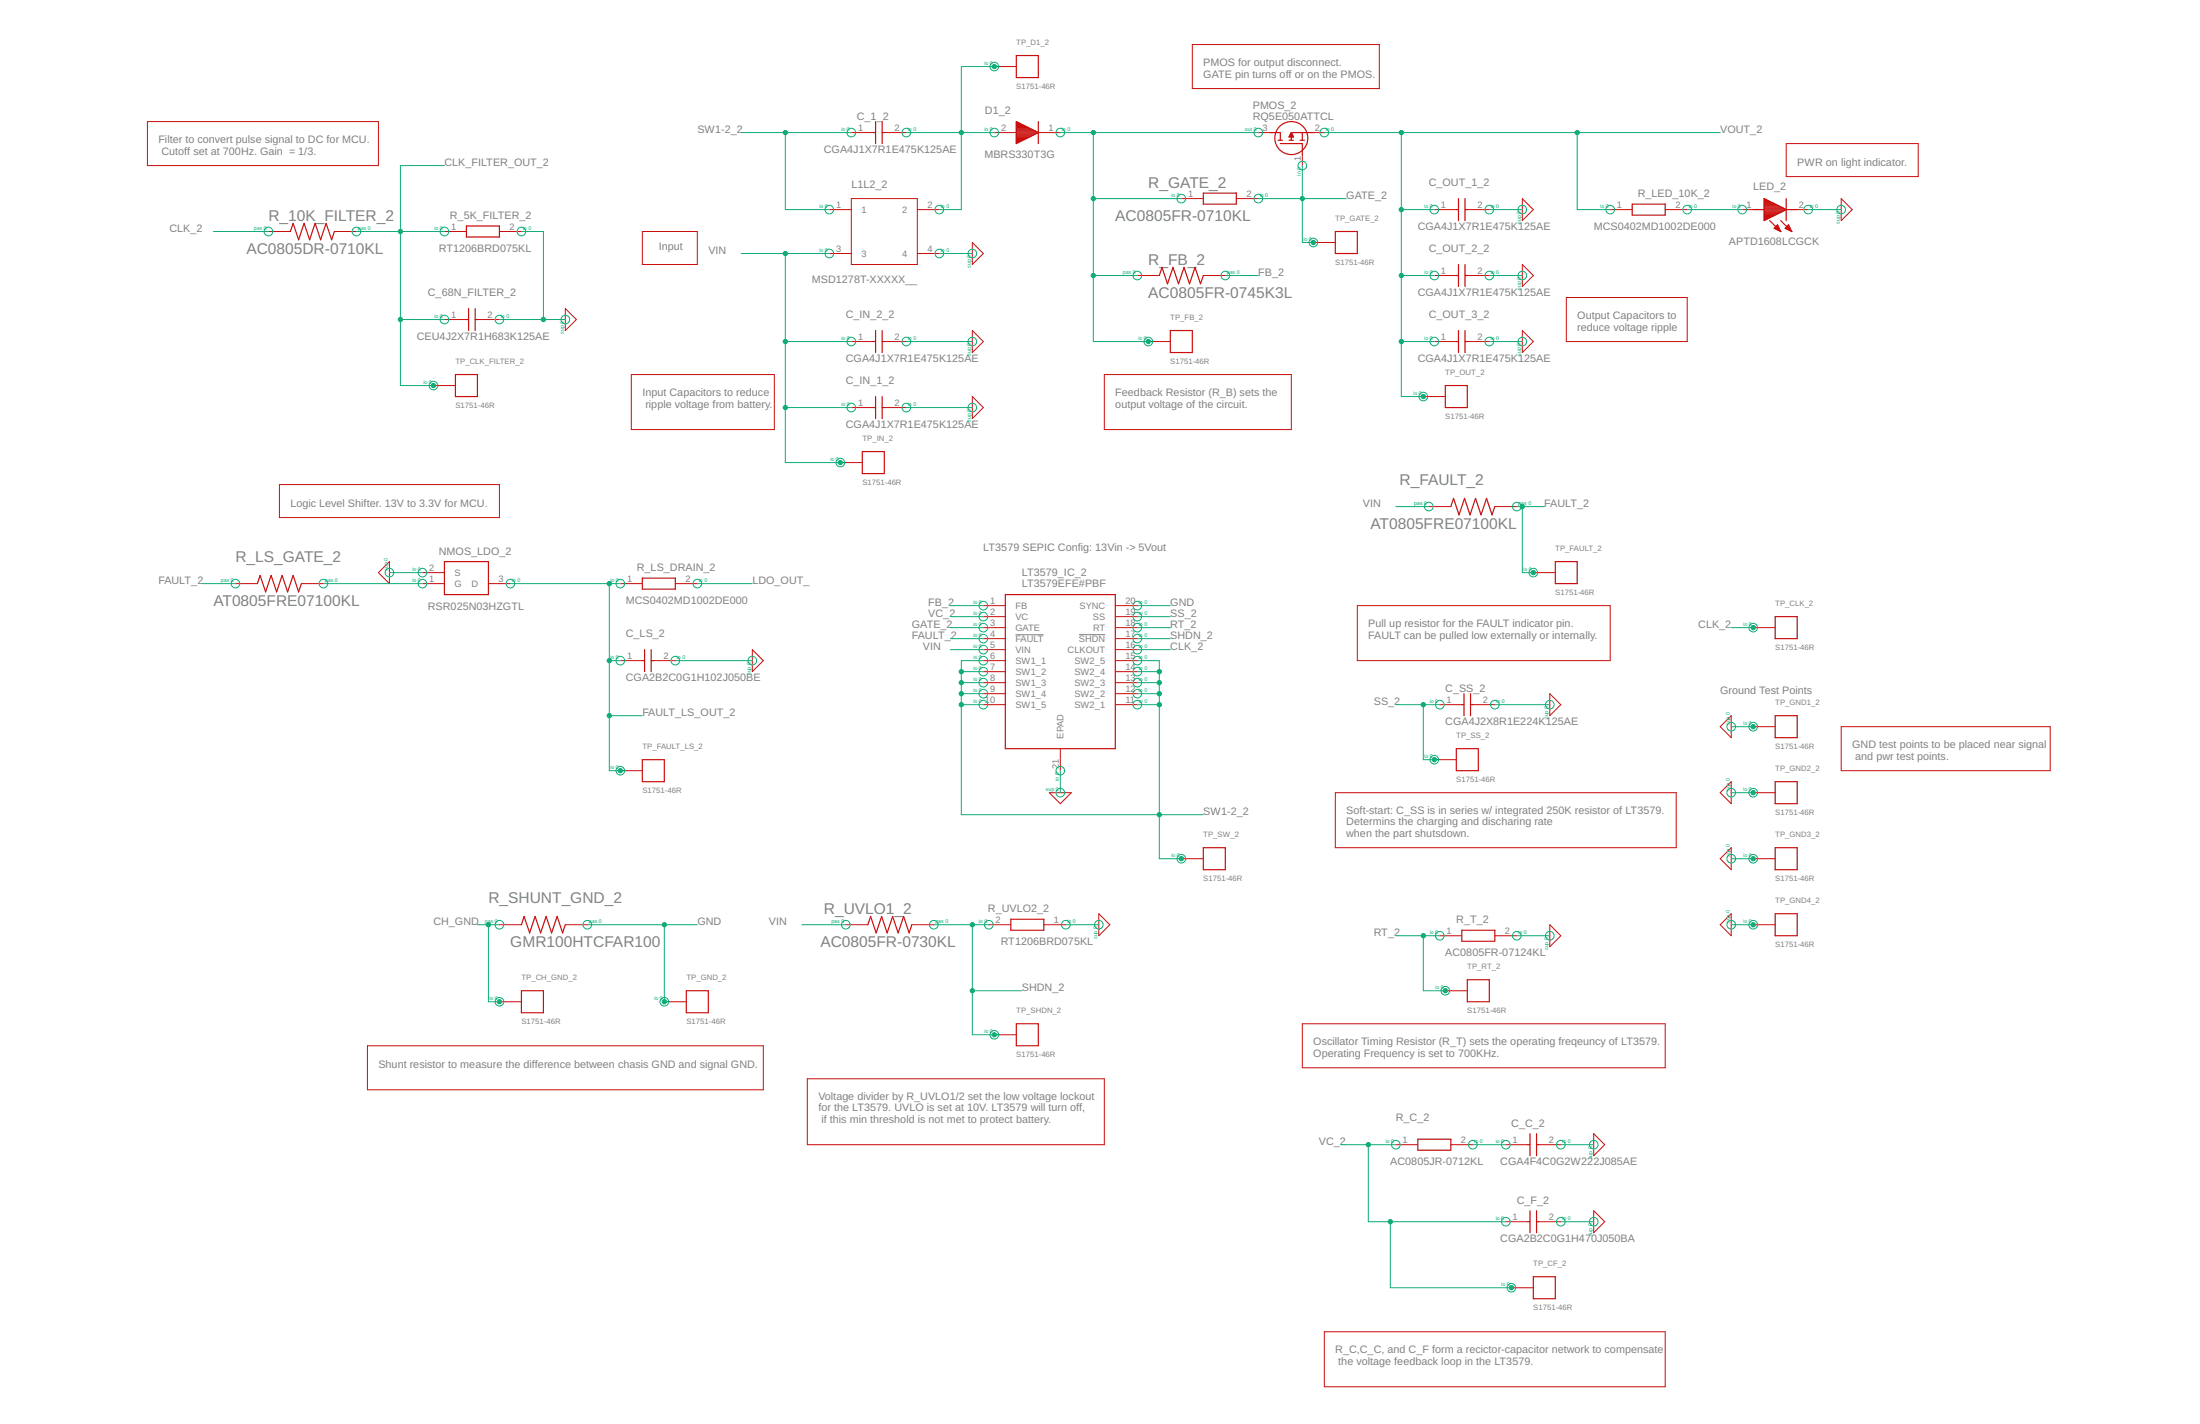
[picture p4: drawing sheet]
<svg xmlns="http://www.w3.org/2000/svg" width="432mm" height="279mm" viewBox="0 0 432 279" stroke-linecap="round" stroke-linejoin="round" font-family="sans-serif">
<path d="M199.3 124.5h5.5M211.8 124.5h5.1" fill="none" stroke="#808080" stroke-width=".2"/>
<g fill="none" stroke="#c90d0c" stroke-width=".2">
<path d="M195.2 13.1h4.3M234 8.7h36.7v8.7h-36.7zM28.9 23.9h45.4v8.6h-45.4zM167.1 39h12.9v12.9h-12.9zM167.1 26h4.3M173.6 26h4.3M195.2 26h4.3M203.8 26h4.3M231.9 39h4.3M242.7 39h4.3M247 26h2.1M255.6 30.3v2.2"/>
<path d="M257.8 26h2.1M298.8 39l2.1 2.1-2.1 2.2zM350.6 28.2h25.9v6.4h-25.9zM361.4 39l2.1 2.1-2.1 2.2zM52.7 45.4h4.3M65.6 45.4h4.4M87.2 45.4h4.3M98 45.4h4.3M126.1 45.4h10.8v6.5h-10.8zM162.8 41.1h4.3M162.8 49.7h4.3M180 41.1h4.4"/>
<path d="M180 49.7h4.4M190.8 47.6l2.2 2.1-2.2 2.2zM223.2 54.1h4.3M236.2 54.1h4.3M257.8 47.6h4.3M281.5 41.1h4.3M281.5 54.1h4.3M288 41.1h4.3M288 54.1h4.3M298.8 51.9l2.1 2.2-2.1 2.1zM307.4 58.4h23.8v8.6h-23.8zM316 41.1h4.4"/>
<path d="M326.8 41.1h4.4M341.9 41.1h2.2M352.7 41.1h2.2M85.1 75.6h4.3M87.2 62.7h4.3M93.7 62.7h4.3M111 60.5l2.1 2.2-2.1 2.2zM123.9 73.5h28.1v10.8h-28.1zM167.1 67h4.3M167.1 80h4.3M173.6 67h4.3M173.6 80h4.3"/>
<path d="M190.8 64.9l2.2 2.1-2.2 2.2zM190.8 77.8l2.2 2.2-2.2 2.1zM216.7 73.5h36.7v10.8h-36.7zM225.4 67h4.3M279.4 77.8h4.3M281.5 67h4.3M288 67h4.3M298.8 64.9l2.1 2.1-2.1 2.2zM54.8 95.1h43.2v6.5h-43.2zM164.9 90.8h4.3M280.4 99.4h4.4M293.4 99.4h4.3"/>
<path d="M46.2 114.5h4.3M59.2 114.5h4.3M76.4 110.2v4.3l-2.1-2.1zM82.9 112.4h4.3M82.9 114.5h4.3M95.9 114.5h4.3M121.8 114.5h4.3M132.5 114.5h4.4M193 118.8h4.3M218.9 118.8h4.3M266.4 118.8h49.6v10.8h-49.6zM300.9 112.4h4.4"/>
<path d="M121.8 129.6h4.3M128.2 129.6h4.3M147.7 127.5l2.1 2.1-2.1 2.2zM193 129.6h4.3M193 121h4.3M193 123.1h4.3M193 125.3h4.3M193 127.5h4.3M193 131.8h4.3M193 133.9h4.3M193 136.1h4.3M193 138.3h4.3"/>
<path d="M218.9 129.6h4.3M218.9 121h4.3M218.9 123.1h4.3M218.9 125.3h4.3M218.9 127.5h4.3M218.9 131.8h4.3M218.9 133.9h4.3M218.9 136.1h4.3M218.9 138.3h4.3M282.6 138.3h4.3M289.1 138.3h4.3M304.2 136.1l2.1 2.2-2.1 2.1z"/>
<path d="M344.1 123.1h4.3M121.8 151.2h4.3M206 155.5h4.3l-2.2 2.2zM208.1 146.9v4.3M262.1 155.5h66.9v10.8h-66.9zM281.5 149.1h4.3M339.8 140.4v4.3l-2.2-2.1zM339.8 153.4v4.3l-2.2-2.2zM344.1 155.5h4.3M344.1 142.6h4.3M361.4 142.6h41v8.6h-41zM215.7 179.3l2.1 2.1-2.1 2.2z"/>
<path d="M231.9 168.5h4.3M339.8 166.3v4.3l-2.2-2.1zM339.8 179.3v4.3l-2.2-2.2zM344.1 168.5h4.3M98 181.4h4.3M98 196.6h4.3M111 181.4h4.3M130.4 196.6h4.3M166 181.4h4.3M179 181.4h4.3M194.1 181.4h4.3M204.9 181.4h4.3"/>
<path d="M282.6 183.6h4.3M283.7 194.4h4.3M293.4 183.6h4.3M304.2 181.4l2.1 2.2-2.1 2.2zM344.1 181.4h4.3M72.1 205.2h77.7v8.6h-77.7zM158.5 211.7h58.2v12.9h-58.2zM195.2 203h4.3M255.6 200.9h71.2v8.6h-71.2zM274 224.6h4.3M284.8 224.6h4.3M295.6 224.6h4.3"/>
<path d="M295.6 239.7h4.3M302 224.6h4.3M302 239.7h4.3M312.8 222.4l2.2 2.2-2.2 2.2zM312.8 237.6l2.2 2.1-2.2 2.2zM296.6 252.7h4.3M259.9 261.3h66.9v10.8h-66.9z"/>
</g>
<g fill="none" stroke="#c90d0c" stroke-width=".23">
<path d="M199.5 10.9h4.3v4.3h-4.3zM171.4 26h.5M171.9 23.9v4.3M173.1 23.9v4.3M173.1 26h.5M199.5 23.9l4.3 2.1-4.3 2.2zM199.5 28.1h.1M199.5 27.9h.4M199.5 27.7h.8M199.5 27.6h1.2M199.5 27.4h1.5M199.5 27.2h1.9"/>
<path d="M199.5 27h2.3M199.5 26.8h2.6M199.5 26.6h3M199.5 26.5h3.4M199.5 26.3h3.7M199.5 26.1h4.1M199.5 25.9h4.1M199.5 25.7h3.7M199.5 25.5h3.4M199.5 25.4h3M199.5 25.2h2.6M199.5 25h2.3"/>
<path d="M199.5 24.8h1.9M199.5 24.6h1.5M199.5 24.4h1.2M199.5 24.3h.8M199.5 24.1h.4M199.5 23.9h.1M203.8 23.9v4.3M236.2 37.9h6.5v2.1h-6.5zM249.1 26h2.2v1.5M250.8 27.5h.9M251.3 28.2h4.3v2.1M253 27.5h.9"/>
<path d="M253.1 26.6h.7M253.2 26.5h.5M253.3 26.3h.3M253.4 26.1h.1M253.4 26l.5 .9h-.9zM253.4 26h4.4M253.4 26v1.5M255.2 27.5h.8M255.6 26v1.5M286.3 39v4.3M287.5 39v4.3M346.3 39l4.3 2.1-4.3 2.2z"/>
<path d="M346.3 39.9h1.9M346.3 39.7h1.5M346.3 39.5h1.1M346.3 39.3h.8M346.3 39.2h.4M346.3 39h.1M350.6 39v4.3M57 45.4l.5-1.6 1.1 3.3 1.1-3.3 1.1 3.3 1-3.3 1.1 3.3 1.1-3.3 1.1 3.3 .5-1.7M91.5 44.3h6.5v2.2h-6.5zM227.5 54.1l.6-1.6 1.1 3.2 1-3.2 1.1 3.2 1.1-3.2 1.1 3.2 1-3.2 1.1 3.2 .6-1.6M262.1 45.4h4.3v4.3h-4.3zM285.8 41.1h.5"/>
<path d="M285.8 54.1h.5M286.3 51.9v4.3M287.5 51.9v4.3M287.5 41.1h.5M287.5 54.1h.5M320.4 40h6.4v2.2h-6.4zM344.1 41.1h2.2M346.3 43.2h.1M346.3 43h.5M346.3 42.8h.8M346.3 42.7h1.2M346.3 42.5h1.6"/>
<path d="M346.3 42.3h1.9M346.3 42.1h2.3M346.3 41.9h2.7M346.3 41.7h3M346.3 41.6h3.4M346.3 41.4h3.8M346.3 41.2h4.1M346.3 41h4.1M346.3 40.8h3.7M346.3 40.6h3.3M346.3 40.4h3M346.3 40.3h2.6"/>
<path d="M346.3 40.1h2.2M347.3 43.3l2.2 2.1M348.3 44.7h.8M348.4 44.9h.8M348.5 44.5h.5M348.7 44.3h.3M348.8 45.1h.5M348.9 44.1l-.7 .7 1.3 .6M348.9 44.1l.6 1.3M348.9 44.1v.1M349.1 45.2h.3M349.5 43.3l2.2 2.1"/>
<path d="M349.5 45.4h.1M350.5 44.7h.8M350.5 44.9h.9M350.6 41.1h2.1M350.6 44.5h.6M350.8 44.3h.3M350.9 45.1h.6M351 44.1l-.6 .7 1.3 .6M351 44.1l.7 1.3M351 44.1v.1M351.3 45.2h.3M351.7 45.4h.1"/>
<path d="M89.4 73.5h4.3v4.3h-4.3zM91.5 62.7h.5M92 60.5v4.4M93.3 60.5v4.4M93.3 62.7h.4M171.4 80h.5M171.4 67h.5M171.9 64.9v4.3M171.9 77.8v4.3M173.1 64.9v4.3M173.1 77.8v4.3M173.1 80h.5"/>
<path d="M173.1 67h.5M229.7 64.9h4.3v4.3h-4.3zM283.7 75.6h4.3v4.4h-4.3zM285.8 67h.5M286.3 64.9v4.3M287.5 67h.5M287.5 64.9v4.3M169.2 88.6h4.4v4.3h-4.4zM284.8 99.4l.5-1.6 1.1 3.2 1-3.2 1.1 3.2 1.1-3.2 1.1 3.2 1.1-3.2 1 3.2 .6-1.6M50.5 114.5l.6-1.6 1 3.2 1.1-3.2 1.1 3.2 1.1-3.2 1.1 3.2 1-3.2 1.1 3.2 .6-1.6M87.2 110.2h8.7v6.5h-8.7zM126.1 113.4h6.4v2.2h-6.4z"/>
<path d="M197.3 116.7h21.6v30.2h-21.6zM305.3 110.2h4.3v4.3h-4.3zM126.1 129.6h.4M126.5 127.5v4.3M127.8 127.5v4.3M127.8 129.6h.4M286.9 138.3h.4M287.3 136.1v4.3M288.6 136.1v4.3M288.6 138.3h.5M348.4 121h4.3v4.3h-4.3zM126.1 149.1h4.3v4.3h-4.3z"/>
<path d="M285.8 146.9h4.4v4.3h-4.4zM348.4 140.4h4.3v4.3h-4.3zM348.4 153.4h4.3v4.3h-4.3zM236.2 166.3h4.3v4.3h-4.3zM348.4 166.3h4.3v4.3h-4.3zM348.4 179.3h4.3v4.3h-4.3zM102.3 181.4l.6-1.6 1 3.2 1.1-3.2 1.1 3.2 1.1-3.2 1.1 3.2 1-3.2 1.1 3.2 .6-1.6M102.3 194.4h4.4v4.3h-4.4zM134.7 194.4h4.3v4.3h-4.3zM170.3 181.4l.6-1.6 1.1 3.2 1-3.2 1.1 3.2 1.1-3.2 1.1 3.2 1.1-3.2 1 3.2 .6-1.6M198.4 180.4h6.5v2.1h-6.5zM286.9 182.5h6.5v2.2h-6.5z"/>
<path d="M288 192.2h4.3v4.4h-4.3zM199.5 200.9h4.3v4.3h-4.3zM278.3 223.5h6.5v2.2h-6.5zM299.9 239.7h.4M299.9 224.6h.4M300.3 222.4v4.4M300.3 237.6v4.3M301.6 222.4v4.4M301.6 237.6v4.3M301.6 239.7h.4M301.6 224.6h.4M300.9 250.5h4.4v4.3h-4.4z"/>
<circle cx="253.4" cy="27.1" r="3.2"/>
</g>
<g fill="none" stroke="#0dab76" stroke-width=".2">
<path d="M195.2 13.1h-6.5v28h-4.3M87.2 32.5h-8.6v43.1h6.5M145.5 26h21.6M154.1 26v15.1h8.7M177.9 26h17.3M208.1 26h38.9M214.6 26v41h10.8M214.6 39h17.3M247 39h17.2M255.6 32.5v15.1h2.2M259.9 26h77.7M275 26v51.8h4.4"/>
<path d="M309.6 26v15.1h6.4M41.9 45.4h10.8M70 45.4h17.2M102.3 45.4h4.4v17.3M145.5 49.7h17.3M154.1 49.7v41.1h10.8M184.4 49.7h6.4M214.6 54.1h8.6M240.5 54.1h6.5M275 41.1h6.5M275 54.1h6.5M292.3 41.1h6.5"/>
<path d="M292.3 54.1h6.5M331.2 41.1h10.7M354.9 41.1h6.5M78.6 62.7h8.6M98 62.7h13M154.1 67h13M154.1 80h13M177.9 67h12.9M177.9 80h12.9M275 67h6.5M292.3 67h6.5M274 99.4h6.4"/>
<path d="M297.7 99.4h5.4M298.8 99.4v13h2.1M39.7 114.5h6.5M63.5 114.5h19.4M76.4 112.4h6.5M100.2 114.5h21.6M119.6 114.5v36.7h2.2M136.9 114.5h10.8M186.5 118.8h6.5M223.2 118.8h6.5M119.6 129.6h2.2M132.5 129.6h15.2"/>
<path d="M186.5 125.3h6.5M186.5 123.1h6.5M186.5 121h6.5M186.5 127.5h6.5M188.7 138.3h4.3M188.7 131.8h4.3M188.7 136.1h4.3M188.7 133.9h4.3M193 129.6h-4.3v30.3h47.5M223.2 138.3h4.3M223.2 129.6h4.3v38.9h4.4M223.2 125.3h6.5"/>
<path d="M223.2 123.1h6.5M223.2 121h6.5M223.2 131.8h4.3M223.2 136.1h4.3M223.2 133.9h4.3M223.2 127.5h6.5M274 138.3h8.6M279.4 138.3v10.8h2.1M293.4 138.3h10.8M339.8 123.1h4.3M119.6 140.4h6.5M208.1 151.2v4.3"/>
<path d="M339.8 142.6h4.3M339.8 155.5h4.3M339.8 168.5h4.3M93.7 181.4h4.3M95.9 181.4v15.2h2.1M115.3 181.4h21.6M130.4 181.4v15.2M157.4 181.4h8.6M183.3 181.4h10.8M190.8 181.4v21.6h4.4M190.8 194.4h9.8M209.2 181.4h6.5"/>
<path d="M274 183.6h8.6M279.4 183.6v10.8h4.3M297.7 183.6h6.5M339.8 181.4h4.3M263.2 224.6h10.8M268.6 224.6v15.1h27M272.9 239.7v13h23.7M289.1 224.6h6.5M306.3 239.7h6.5M306.3 224.6h6.5"/>
<circle cx="195.2" cy="13.1" r=".85"/>
<circle cx="167.1" cy="26" r=".85"/>
<circle cx="177.9" cy="26" r=".85"/>
<circle cx="195.2" cy="26" r=".85"/>
<circle cx="208.1" cy="26" r=".85"/>
<circle cx="231.9" cy="39" r=".85"/>
<circle cx="247" cy="26" r=".85"/>
<circle cx="247" cy="39" r=".85"/>
<circle cx="255.6" cy="32.5" r=".85"/>
<circle cx="259.9" cy="26" r=".85"/>
<circle cx="52.7" cy="45.4" r=".85"/>
<circle cx="70" cy="45.4" r=".85"/>
<circle cx="87.2" cy="45.4" r=".85"/>
<circle cx="102.3" cy="45.4" r=".85"/>
<circle cx="162.8" cy="41.1" r=".85"/>
<circle cx="162.8" cy="49.7" r=".85"/>
<circle cx="184.4" cy="41.1" r=".85"/>
<circle cx="184.4" cy="49.7" r=".85"/>
<circle cx="190.8" cy="49.7" r=".85"/>
<circle cx="223.2" cy="54.1" r=".85"/>
<circle cx="240.5" cy="54.1" r=".85"/>
<circle cx="257.8" cy="47.6" r=".85"/>
<circle cx="281.5" cy="41.1" r=".85"/>
<circle cx="281.5" cy="54.1" r=".85"/>
<circle cx="292.3" cy="41.1" r=".85"/>
<circle cx="292.3" cy="54.1" r=".85"/>
<circle cx="298.8" cy="41.1" r=".85"/>
<circle cx="298.8" cy="54.1" r=".85"/>
<circle cx="316" cy="41.1" r=".85"/>
<circle cx="331.2" cy="41.1" r=".85"/>
<circle cx="341.9" cy="41.1" r=".85"/>
<circle cx="354.9" cy="41.1" r=".85"/>
<circle cx="361.4" cy="41.1" r=".85"/>
<circle cx="85.1" cy="75.6" r=".85"/>
<circle cx="87.2" cy="62.7" r=".85"/>
<circle cx="98" cy="62.7" r=".85"/>
<circle cx="111" cy="62.7" r=".85"/>
<circle cx="167.1" cy="80" r=".85"/>
<circle cx="167.1" cy="67" r=".85"/>
<circle cx="177.9" cy="67" r=".85"/>
<circle cx="177.9" cy="80" r=".85"/>
<circle cx="190.8" cy="80" r=".85"/>
<circle cx="190.8" cy="67" r=".85"/>
<circle cx="225.4" cy="67" r=".85"/>
<circle cx="279.4" cy="77.8" r=".85"/>
<circle cx="281.5" cy="67" r=".85"/>
<circle cx="292.3" cy="67" r=".85"/>
<circle cx="298.8" cy="67" r=".85"/>
<circle cx="164.9" cy="90.8" r=".85"/>
<circle cx="280.4" cy="99.4" r=".85"/>
<circle cx="297.7" cy="99.4" r=".85"/>
<circle cx="46.2" cy="114.5" r=".85"/>
<circle cx="63.5" cy="114.5" r=".85"/>
<circle cx="76.4" cy="112.4" r=".85"/>
<circle cx="82.9" cy="112.4" r=".85"/>
<circle cx="82.9" cy="114.5" r=".85"/>
<circle cx="100.2" cy="114.5" r=".85"/>
<circle cx="121.8" cy="114.5" r=".85"/>
<circle cx="136.9" cy="114.5" r=".85"/>
<circle cx="193" cy="118.8" r=".85"/>
<circle cx="223.2" cy="118.8" r=".85"/>
<circle cx="300.9" cy="112.4" r=".85"/>
<circle cx="121.8" cy="129.6" r=".85"/>
<circle cx="132.5" cy="129.6" r=".85"/>
<circle cx="147.7" cy="129.6" r=".85"/>
<circle cx="193" cy="123.1" r=".85"/>
<circle cx="193" cy="125.3" r=".85"/>
<circle cx="193" cy="131.8" r=".85"/>
<circle cx="193" cy="136.1" r=".85"/>
<circle cx="193" cy="129.6" r=".85"/>
<circle cx="193" cy="138.3" r=".85"/>
<circle cx="193" cy="121" r=".85"/>
<circle cx="193" cy="133.9" r=".85"/>
<circle cx="193" cy="127.5" r=".85"/>
<circle cx="223.2" cy="127.5" r=".85"/>
<circle cx="223.2" cy="123.1" r=".85"/>
<circle cx="223.2" cy="121" r=".85"/>
<circle cx="223.2" cy="138.3" r=".85"/>
<circle cx="223.2" cy="131.8" r=".85"/>
<circle cx="223.2" cy="136.1" r=".85"/>
<circle cx="223.2" cy="133.9" r=".85"/>
<circle cx="223.2" cy="125.3" r=".85"/>
<circle cx="223.2" cy="129.6" r=".85"/>
<circle cx="282.6" cy="138.3" r=".85"/>
<circle cx="293.4" cy="138.3" r=".85"/>
<circle cx="304.2" cy="138.3" r=".85"/>
<circle cx="344.1" cy="123.1" r=".85"/>
<circle cx="121.8" cy="151.2" r=".85"/>
<circle cx="208.1" cy="151.2" r=".85"/>
<circle cx="208.1" cy="155.5" r=".85"/>
<circle cx="281.5" cy="149.1" r=".85"/>
<circle cx="339.8" cy="155.5" r=".85"/>
<circle cx="339.8" cy="142.6" r=".85"/>
<circle cx="344.1" cy="142.6" r=".85"/>
<circle cx="344.1" cy="155.5" r=".85"/>
<circle cx="231.9" cy="168.5" r=".85"/>
<circle cx="339.8" cy="168.5" r=".85"/>
<circle cx="344.1" cy="168.5" r=".85"/>
<circle cx="98" cy="181.4" r=".85"/>
<circle cx="98" cy="196.6" r=".85"/>
<circle cx="115.3" cy="181.4" r=".85"/>
<circle cx="130.4" cy="196.6" r=".85"/>
<circle cx="166" cy="181.4" r=".85"/>
<circle cx="183.3" cy="181.4" r=".85"/>
<circle cx="194.1" cy="181.4" r=".85"/>
<circle cx="209.2" cy="181.4" r=".85"/>
<circle cx="215.7" cy="181.4" r=".85"/>
<circle cx="282.6" cy="183.6" r=".85"/>
<circle cx="283.7" cy="194.4" r=".85"/>
<circle cx="297.7" cy="183.6" r=".85"/>
<circle cx="304.2" cy="183.6" r=".85"/>
<circle cx="339.8" cy="181.4" r=".85"/>
<circle cx="344.1" cy="181.4" r=".85"/>
<circle cx="195.2" cy="203" r=".85"/>
<circle cx="274" cy="224.6" r=".85"/>
<circle cx="289.1" cy="224.6" r=".85"/>
<circle cx="295.6" cy="239.7" r=".85"/>
<circle cx="295.6" cy="224.6" r=".85"/>
<circle cx="306.3" cy="224.6" r=".85"/>
<circle cx="306.3" cy="239.7" r=".85"/>
<circle cx="312.8" cy="224.6" r=".85"/>
<circle cx="312.8" cy="239.7" r=".85"/>
<circle cx="296.6" cy="252.7" r=".85"/>
</g>
<g fill="#0dab76" stroke="#0dab76" stroke-width=".2">
<circle cx="344.1" cy="142.6" r=".42"/>
<circle cx="344.1" cy="155.5" r=".42"/>
<circle cx="344.1" cy="168.5" r=".42"/>
<circle cx="344.1" cy="181.4" r=".42"/>
<circle cx="106.7" cy="62.7" r=".42"/>
<circle cx="298.8" cy="99.4" r=".42"/>
<circle cx="300.9" cy="112.4" r=".42"/>
<circle cx="275" cy="26" r=".42"/>
<circle cx="275" cy="41.1" r=".42"/>
<circle cx="275" cy="54.1" r=".42"/>
<circle cx="275" cy="67" r=".42"/>
<circle cx="279.4" cy="77.8" r=".42"/>
<circle cx="309.6" cy="26" r=".42"/>
<circle cx="188.7" cy="26" r=".42"/>
<circle cx="195.2" cy="13.1" r=".42"/>
<circle cx="214.6" cy="26" r=".42"/>
<circle cx="214.6" cy="39" r=".42"/>
<circle cx="214.6" cy="54.1" r=".42"/>
<circle cx="225.4" cy="67" r=".42"/>
<circle cx="255.6" cy="39" r=".42"/>
<circle cx="257.8" cy="47.6" r=".42"/>
<circle cx="190.8" cy="194.4" r=".42"/>
<circle cx="190.8" cy="181.4" r=".42"/>
<circle cx="195.2" cy="203" r=".42"/>
<circle cx="268.6" cy="224.6" r=".42"/>
<circle cx="272.9" cy="239.7" r=".42"/>
<circle cx="296.6" cy="252.7" r=".42"/>
<circle cx="279.4" cy="183.6" r=".42"/>
<circle cx="283.7" cy="194.4" r=".42"/>
<circle cx="279.4" cy="138.3" r=".42"/>
<circle cx="281.5" cy="149.1" r=".42"/>
<circle cx="227.5" cy="159.9" r=".42"/>
<circle cx="188.7" cy="131.8" r=".42"/>
<circle cx="188.7" cy="133.9" r=".42"/>
<circle cx="188.7" cy="136.1" r=".42"/>
<circle cx="188.7" cy="138.3" r=".42"/>
<circle cx="227.5" cy="138.3" r=".42"/>
<circle cx="227.5" cy="136.1" r=".42"/>
<circle cx="227.5" cy="133.9" r=".42"/>
<circle cx="227.5" cy="131.8" r=".42"/>
<circle cx="231.9" cy="168.5" r=".42"/>
<circle cx="154.1" cy="26" r=".42"/>
<circle cx="130.4" cy="181.4" r=".42"/>
<circle cx="130.4" cy="196.6" r=".42"/>
<circle cx="154.1" cy="80" r=".42"/>
<circle cx="154.1" cy="67" r=".42"/>
<circle cx="154.1" cy="49.7" r=".42"/>
<circle cx="164.9" cy="90.8" r=".42"/>
<circle cx="95.9" cy="181.4" r=".42"/>
<circle cx="98" cy="196.6" r=".42"/>
<circle cx="344.1" cy="123.1" r=".42"/>
<circle cx="119.6" cy="129.6" r=".42"/>
<circle cx="119.6" cy="140.4" r=".42"/>
<circle cx="121.8" cy="151.2" r=".42"/>
<circle cx="119.6" cy="114.5" r=".42"/>
<circle cx="78.6" cy="62.7" r=".42"/>
<circle cx="85.1" cy="75.6" r=".42"/>
<circle cx="78.6" cy="45.4" r=".42"/>
</g>
<g font-size="3" fill="#808080">
<text x="225.4" y="36.8">R_GATE_2</text>
<text x="52.7" y="43.3">R_10K_FILTER_2</text>
<text x="218.9" y="43.3">AC0805FR-0710KL</text>
<text x="48.4" y="49.8">AC0805DR-0710KL</text>
<text x="225.4" y="51.9">R_FB_2</text>
<text x="225.4" y="58.4">AC0805FR-0745K3L</text>
<text x="274.7" y="95.1">R_FAULT_2</text>
<text x="269" y="103.7">AT0805FRE07100KL</text>
<text x="46.2" y="110.2">R_LS_GATE_2</text>
<text x="41.9" y="118.8">AT0805FRE07100KL</text>
<text x="95.9" y="177.1">R_SHUNT_GND_2</text>
<text x="161.7" y="179.3">R_UVLO1_2</text>
<text x="100.2" y="185.8">GMR100HTCFAR100</text>
<text x="161" y="185.7">AC0805FR-0730KL</text>
</g>
<g font-size="2.1" fill="#808080">
<text x="236.2" y="12.9">PMOS for output disconnect.</text>
<text x="236.2" y="15.2">GATE pin turns off or on the PMOS.</text>
<text x="168.2" y="23.5">C_1_2</text>
<text x="193.3" y="22.4">D1_2</text>
<text x="245.9" y="23.5">RQ5E050ATTCL</text>
<text x="245.9" y="21.3">PMOS_2</text>
<text x="31.1" y="28.1">Filter to convert pulse signal to DC for MCU.</text>
<text x="136.9" y="26">SW1-2_2</text>
<text x="161.7" y="30">CGA4J1X7R1E475K125AE</text>
<text x="337.6" y="26">VOUT_2</text>
<text x="31.7" y="30.3">Cutoff set at 700Hz. Gain = 1/3.</text>
<text x="87.2" y="32.5">CLK_FILTER_OUT_2</text>
<text x="193.2" y="31.1">MBRS330T3G</text>
<text x="352.7" y="32.5">PWR on light indicator.</text>
<text x="167.1" y="36.8">L1L2_2</text>
<text x="264.2" y="39">GATE_2</text>
<text x="280.4" y="36.5">C_OUT_1_2</text>
<text x="321.4" y="38.6">R_LED_10K_2</text>
<text x="344.1" y="37.2">LED_2</text>
<text x="33.3" y="45.4">CLK_2</text>
<text x="88.3" y="42.9">R_5K_FILTER_2</text>
<text x="278.3" y="45.1">CGA4J1X7R1E475K125AE</text>
<text x="312.8" y="45.1">MCS0402MD1002DE000</text>
<text x="86.1" y="49.4">RT1206BRD075KL</text>
<text x="129.3" y="49.1">Input</text>
<text x="139" y="49.8">VIN</text>
<text x="280.4" y="49.4">C_OUT_2_2</text>
<text x="339.3" y="48">APTD1608LCGCK</text>
<text x="84" y="58">C_68N_FILTER_2</text>
<text x="159.4" y="55.6">MSD1278T-XXXXX__</text>
<text x="247" y="54.1">FB_2</text>
<text x="278.3" y="58">CGA4J1X7R1E475K125AE</text>
<text x="166" y="62.4">C_IN_2_2</text>
<text x="280.4" y="62.4">C_OUT_3_2</text>
<text x="309.6" y="62.6">Output Capacitors to</text>
<text x="309.6" y="64.9">reduce voltage ripple</text>
<text x="81.8" y="66.7">CEU4J2X7R1H683K125AE</text>
<text x="166" y="71">CGA4J1X7R1E475K125AE</text>
<text x="278.3" y="71">CGA4J1X7R1E475K125AE</text>
<text x="126.1" y="77.7">Input Capacitors to reduce</text>
<text x="166" y="75.3">C_IN_1_2</text>
<text x="218.9" y="77.7">Feedback Resistor (R_B) sets the</text>
<text x="126.7" y="80">ripple voltage from battery.</text>
<text x="166" y="84">CGA4J1X7R1E475K125AE</text>
<text x="218.9" y="80">output voltage of the circuit.</text>
<text x="57" y="99.4">Logic Level Shifter. 13V to 3.3V for MCU.</text>
<text x="267.5" y="99.4">VIN</text>
<text x="303.1" y="99.4">FAULT_2</text>
<text x="86.1" y="108.8">NMOS_LDO_2</text>
<text x="125" y="112">R_LS_DRAIN_2</text>
<text x="193" y="108">LT3579 SEPIC Config: 13Vin -&gt; 5Vout</text>
<text x="200.6" y="113.1">LT3579_IC_2</text>
<text x="31.1" y="114.5">FAULT_2</text>
<text x="84" y="119.6">RSR025N03HZGTL</text>
<text x="122.8" y="118.5">MCS0402MD1002DE000</text>
<text x="147.7" y="114.5">LDO_OUT_</text>
<text x="182.2" y="118.8">FB_2</text>
<text x="200.6" y="115.3">LT3579EFE#PBF</text>
<text x="229.7" y="118.8">GND</text>
<text x="122.8" y="125">C_LS_2</text>
<text x="179" y="125.3">FAULT_2</text>
<text x="179" y="123.1">GATE_2</text>
<text x="182.2" y="121">VC_2</text>
<text x="229.7" y="125.3">SHDN_2</text>
<text x="229.7" y="123.1">RT_2</text>
<text x="229.7" y="121">SS_2</text>
<text x="268.6" y="123">Pull up resistor for the FAULT indicator pin.</text>
<text x="268.6" y="125.3">FAULT can be pulled low externally or internally.</text>
<text x="333.3" y="123.1">CLK_2</text>
<text x="181.1" y="127.5">VIN</text>
<text x="229.7" y="127.5">CLK_2</text>
<text x="122.8" y="133.6">CGA2B2C0G1H102J050BE</text>
<text x="283.7" y="135.8">C_SS_2</text>
<text x="337.6" y="136.1">Ground Test Points</text>
<text x="126.1" y="140.4">FAULT_LS_OUT_2</text>
<text x="269.6" y="138.3">SS_2</text>
<text x="283.7" y="142.2">CGA4J2X8R1E224K125AE</text>
<text x="363.5" y="146.8">GND test points to be placed near signal</text>
<text x="364.1" y="149.1">and pwr test points.</text>
<text x="236.2" y="159.8">SW1-2_2</text>
<text x="264.2" y="159.6">Soft-start: C_SS is in series w/ integrated 250K resistor of LT3579.</text>
<text x="264.2" y="161.9">Determins the charging and discharing rate</text>
<text x="264.2" y="164.2">when the part shutsdown.</text>
<text x="193.9" y="179">R_UVLO2_2</text>
<text x="85.1" y="181.4">CH_GND</text>
<text x="136.9" y="181.4">GND</text>
<text x="150.9" y="181.4">VIN</text>
<text x="196.4" y="185.4">RT1206BRD075KL</text>
<text x="269.6" y="183.6">RT_2</text>
<text x="285.8" y="181.1">R_T_2</text>
<text x="283.7" y="187.6">AC0805FR-07124KL</text>
<text x="200.6" y="194.4">SHDN_2</text>
<text x="74.3" y="209.5">Shunt resistor to measure the difference between chasis GND and signal GND.</text>
<text x="257.8" y="205.1">Oscillator Timing Resistor (R_T) sets the operating freqeuncy of LT3579.</text>
<text x="257.8" y="207.3">Operating Frequency is set to 700KHz.</text>
<text x="160.6" y="215.8">Voltage divider by R_UVLO1/2 set the low voltage lockout</text>
<text x="160.6" y="218">for the LT3579. UVLO is set at 10V. LT3579 will turn off,</text>
<text x="161.2" y="220.3">if this min threshold is not met to protect battery.</text>
<text x="274" y="220">R_C_2</text>
<text x="296.6" y="221">C_C_2</text>
<text x="258.8" y="224.6">VC_2</text>
<text x="272.9" y="228.6">AC0805JR-0712KL</text>
<text x="294.5" y="228.6">CGA4F4C0G2W222J085AE</text>
<text x="297.7" y="236.1">C_F_2</text>
<text x="294.5" y="243.7">CGA2B2C0G1H470J050BA</text>
<text x="262.1" y="265.5">R_C,C_C, and C_F form a recictor-capacitor network to compensate</text>
<text x="262.7" y="267.8">the voltage feedback loop in the LT3579.</text>
</g>
<g font-size="1.8" fill="#808080">
<text x="168.4" y="25.7">1</text>
<text x="175.6" y="25.7">2</text>
<text x="196.5" y="25.7">2</text>
<text x="205.8" y="25.7">1</text>
<text x="247.8" y="25.7">3</text>
<text x="258.1" y="25.7">2</text>
<text x="255.3" y="31.6" transform="rotate(-90 255.3 31.6)">1</text>
<text x="164.1" y="40.8">1</text>
<text x="169.1" y="41.8">1</text>
<text x="177" y="41.8">2</text>
<text x="182" y="40.8">2</text>
<text x="233.2" y="38.7">1</text>
<text x="244.6" y="38.7">2</text>
<text x="282.8" y="40.8">1</text>
<text x="290" y="40.8">2</text>
<text x="317.4" y="40.8">1</text>
<text x="328.8" y="40.8">2</text>
<text x="342.8" y="40.8">1</text>
<text x="353.1" y="40.8">2</text>
<text x="88.5" y="45.1">1</text>
<text x="100" y="45.1">2</text>
<text x="164.1" y="49.4">3</text>
<text x="169.1" y="50.4">3</text>
<text x="177" y="50.4">4</text>
<text x="182" y="49.4">4</text>
<text x="282.8" y="53.8">1</text>
<text x="290" y="53.8">2</text>
<text x="88.5" y="62.4">1</text>
<text x="95.7" y="62.4">2</text>
<text x="168.4" y="66.7">1</text>
<text x="175.6" y="66.7">2</text>
<text x="282.8" y="66.7">1</text>
<text x="290" y="66.7">2</text>
<text x="168.4" y="79.7">1</text>
<text x="175.6" y="79.7">2</text>
<text x="84.2" y="112.1">2</text>
<text x="89.2" y="113">S</text>
<text x="84.2" y="114.2">1</text>
<text x="89.2" y="115.2">G</text>
<text x="92.6" y="115.2">D</text>
<text x="97.8" y="114.2">3</text>
<text x="123.1" y="114.2">1</text>
<text x="134.5" y="114.2">2</text>
<text x="194.3" y="118.5">1</text>
<text x="199.3" y="119.5">FB</text>
<text x="211.9" y="119.5">SYNC</text>
<text x="220.9" y="118.5">20</text>
<text x="194.3" y="120.7">2</text>
<text x="194.3" y="122.8">3</text>
<text x="194.3" y="125">4</text>
<text x="199.3" y="121.6">VC</text>
<text x="199.3" y="123.8">GATE</text>
<text x="199.3" y="126">FAULT</text>
<text x="211.8" y="126">SHDN</text>
<text x="214.5" y="121.6">SS</text>
<text x="214.5" y="123.8">RT</text>
<text x="220.9" y="120.7">19</text>
<text x="220.9" y="122.8">18</text>
<text x="220.9" y="125">17</text>
<text x="123.1" y="129.3">1</text>
<text x="130.2" y="129.3">2</text>
<text x="194.3" y="127.2">5</text>
<text x="194.3" y="129.3">6</text>
<text x="194.3" y="131.5">7</text>
<text x="199.3" y="128.1">VIN</text>
<text x="199.3" y="130.3">SW1_1</text>
<text x="209.6" y="128.1">CLKOUT</text>
<text x="210.9" y="130.3">SW2_5</text>
<text x="220.9" y="127.2">16</text>
<text x="220.9" y="129.3">15</text>
<text x="220.9" y="131.5">14</text>
<text x="193.3" y="138">10</text>
<text x="194.3" y="133.6">8</text>
<text x="194.3" y="135.8">9</text>
<text x="199.3" y="132.4">SW1_2</text>
<text x="199.3" y="134.6">SW1_3</text>
<text x="199.3" y="136.7">SW1_4</text>
<text x="210.9" y="132.4">SW2_4</text>
<text x="210.9" y="134.6">SW2_3</text>
<text x="210.9" y="136.7">SW2_2</text>
<text x="220.9" y="133.6">13</text>
<text x="220.9" y="135.8">12</text>
<text x="220.9" y="138">11</text>
<text x="283.9" y="138">1</text>
<text x="291.1" y="138">2</text>
<text x="199.3" y="138.9">SW1_5</text>
<text x="210.9" y="138.9">SW2_1</text>
<text x="208.8" y="144.9" transform="rotate(-90 208.8 144.9)">EPAD</text>
<text x="207.8" y="150.9" transform="rotate(-90 207.8 150.9)">21</text>
<text x="195.4" y="181.1">2</text>
<text x="206.9" y="181.1">1</text>
<text x="283.9" y="183.3">1</text>
<text x="295.4" y="183.3">2</text>
<text x="275.3" y="224.3">1</text>
<text x="286.7" y="224.3">2</text>
<text x="296.9" y="224.3">1</text>
<text x="304" y="224.3">2</text>
<text x="296.9" y="239.4">1</text>
<text x="304" y="239.4">2</text>
</g>
<g font-size="1.5" fill="#808080">
<text x="199.5" y="8.7">TP_D1_2</text>
<text x="199.5" y="17.4">S1751-46R</text>
<text x="262.1" y="43.3">TP_GATE_2</text>
<text x="262.1" y="51.9">S1751-46R</text>
<text x="229.7" y="62.7">TP_FB_2</text>
<text x="89.4" y="71.3">TP_CLK_FILTER_2</text>
<text x="229.7" y="71.3">S1751-46R</text>
<text x="283.7" y="73.5">TP_OUT_2</text>
<text x="89.4" y="80">S1751-46R</text>
<text x="283.7" y="82.1">S1751-46R</text>
<text x="169.3" y="86.5">TP_IN_2</text>
<text x="169.3" y="95.1">S1751-46R</text>
<text x="305.3" y="108">TP_FAULT_2</text>
<text x="305.3" y="116.7">S1751-46R</text>
<text x="348.4" y="118.8">TP_CLK_2</text>
<text x="348.4" y="127.5">S1751-46R</text>
<text x="348.4" y="138.3">TP_GND1_2</text>
<text x="126.1" y="146.9">TP_FAULT_LS_2</text>
<text x="285.8" y="144.7">TP_SS_2</text>
<text x="348.4" y="146.9">S1751-46R</text>
<text x="126.1" y="155.5">S1751-46R</text>
<text x="285.8" y="153.4">S1751-46R</text>
<text x="348.4" y="151.2">TP_GND2_2</text>
<text x="348.4" y="159.8">S1751-46R</text>
<text x="236.2" y="164.2">TP_SW_2</text>
<text x="348.4" y="164.2">TP_GND3_2</text>
<text x="236.2" y="172.8">S1751-46R</text>
<text x="348.4" y="172.8">S1751-46R</text>
<text x="348.4" y="177.1">TP_GND4_2</text>
<text x="348.4" y="185.8">S1751-46R</text>
<text x="288" y="190.1">TP_RT_2</text>
<text x="102.3" y="192.2">TP_CH_GND_2</text>
<text x="134.7" y="192.2">TP_GND_2</text>
<text x="102.3" y="200.9">S1751-46R</text>
<text x="134.7" y="200.9">S1751-46R</text>
<text x="199.5" y="198.7">TP_SHDN_2</text>
<text x="288" y="198.7">S1751-46R</text>
<text x="199.5" y="207.3">S1751-46R</text>
<text x="300.9" y="248.4">TP_CF_2</text>
<text x="300.9" y="257">S1751-46R</text>
</g>
<g font-size="1" fill="#0dab76">
<text x="193.2" y="12.8">io 0</text>
<text x="165.1" y="25.7">io 0</text>
<text x="178.2" y="25.7">io 0</text>
<text x="193.2" y="25.7">io 0</text>
<text x="208.4" y="25.7">io 0</text>
<text x="244.4" y="25.7">out 0</text>
<text x="260.2" y="25.7">in 0</text>
<text x="255.3" y="34.4" transform="rotate(-90 255.3 34.4)">in 0</text>
<text x="160.8" y="40.8">io 0</text>
<text x="184.7" y="40.8">io 0</text>
<text x="229.9" y="38.7">io 0</text>
<text x="247.3" y="38.7">io 0</text>
<text x="279.6" y="40.8">io 0</text>
<text x="292.6" y="40.8">io 0</text>
<text x="314.1" y="40.8">io 0</text>
<text x="331.5" y="40.8">io 0</text>
<text x="340" y="40.8">io 0</text>
<text x="355.2" y="40.8">io 0</text>
<text x="49.8" y="45.1">pas 0</text>
<text x="70.3" y="45.1">pas 0</text>
<text x="85.3" y="45.1">io 0</text>
<text x="102.6" y="45.1">io 0</text>
<text x="255.8" y="47.3">io 0</text>
<text x="298.5" y="44" transform="rotate(-90 298.5 44)">sup 0</text>
<text x="361.1" y="44" transform="rotate(-90 361.1 44)">sup 0</text>
<text x="160.8" y="49.4">io 0</text>
<text x="184.7" y="49.4">io 0</text>
<text x="190.5" y="52.6" transform="rotate(-90 190.5 52.6)">sup 0</text>
<text x="220.4" y="53.8">pas 0</text>
<text x="240.8" y="53.8">pas 0</text>
<text x="279.6" y="53.8">io 0</text>
<text x="292.6" y="53.8">io 0</text>
<text x="298.5" y="56.9" transform="rotate(-90 298.5 56.9)">sup 0</text>
<text x="85.3" y="62.4">io 0</text>
<text x="98.3" y="62.4">io 0</text>
<text x="110.7" y="65.5" transform="rotate(-90 110.7 65.5)">sup 0</text>
<text x="165.1" y="66.7">io 0</text>
<text x="178.2" y="66.7">io 0</text>
<text x="190.5" y="69.9" transform="rotate(-90 190.5 69.9)">sup 0</text>
<text x="223.4" y="66.7">io 0</text>
<text x="279.6" y="66.7">io 0</text>
<text x="292.6" y="66.7">io 0</text>
<text x="298.5" y="69.9" transform="rotate(-90 298.5 69.9)">sup 0</text>
<text x="83.1" y="75.4">io 0</text>
<text x="277.4" y="77.5">io 0</text>
<text x="165.1" y="79.7">io 0</text>
<text x="178.2" y="79.7">io 0</text>
<text x="190.5" y="82.8" transform="rotate(-90 190.5 82.8)">sup 0</text>
<text x="163" y="90.5">io 0</text>
<text x="277.6" y="99.1">pas 0</text>
<text x="298" y="99.1">pas 0</text>
<text x="76.1" y="112.1" transform="rotate(-90 76.1 112.1)">sup 0</text>
<text x="80.9" y="112.1">io 0</text>
<text x="299" y="112.1">io 0</text>
<text x="43.4" y="114.2">pas 0</text>
<text x="63.8" y="114.2">pas 0</text>
<text x="80.9" y="114.2">io 0</text>
<text x="100.5" y="114.2">io 0</text>
<text x="119.8" y="114.2">io 0</text>
<text x="137.2" y="114.2">io 0</text>
<text x="191" y="118.5">io 0</text>
<text x="223.5" y="118.5">io 0</text>
<text x="191" y="120.7">io 0</text>
<text x="191" y="122.8">io 0</text>
<text x="191" y="125">io 0</text>
<text x="223.5" y="120.7">io 0</text>
<text x="223.5" y="122.8">io 0</text>
<text x="223.5" y="125">io 0</text>
<text x="342.2" y="122.8">io 0</text>
<text x="119.8" y="129.3">io 0</text>
<text x="132.9" y="129.3">io 0</text>
<text x="191" y="127.2">io 0</text>
<text x="191" y="129.3">io 0</text>
<text x="191" y="131.5">io 0</text>
<text x="223.5" y="127.2">io 0</text>
<text x="223.5" y="129.3">io 0</text>
<text x="223.5" y="131.5">io 0</text>
<text x="147.4" y="132.5" transform="rotate(-90 147.4 132.5)">sup 0</text>
<text x="191" y="133.6">io 0</text>
<text x="191" y="135.8">io 0</text>
<text x="191" y="138">io 0</text>
<text x="223.5" y="133.6">io 0</text>
<text x="223.5" y="135.8">io 0</text>
<text x="223.5" y="138">io 0</text>
<text x="280.6" y="138">io 0</text>
<text x="293.7" y="138">io 0</text>
<text x="303.9" y="141.1" transform="rotate(-90 303.9 141.1)">sup 0</text>
<text x="339.5" y="142.3" transform="rotate(-90 339.5 142.3)">sup 0</text>
<text x="342.2" y="142.3">io 0</text>
<text x="279.6" y="148.8">io 0</text>
<text x="119.8" y="150.9">io 0</text>
<text x="205.3" y="155.2">sup 0</text>
<text x="207.8" y="153.2" transform="rotate(-90 207.8 153.2)">io 0</text>
<text x="339.5" y="155.2" transform="rotate(-90 339.5 155.2)">sup 0</text>
<text x="342.2" y="155.2">io 0</text>
<text x="229.9" y="168.2">io 0</text>
<text x="339.5" y="168.2" transform="rotate(-90 339.5 168.2)">sup 0</text>
<text x="342.2" y="168.2">io 0</text>
<text x="95.2" y="181.1">pas 0</text>
<text x="115.6" y="181.1">pas 0</text>
<text x="163.2" y="181.1">pas 0</text>
<text x="183.6" y="181.1">pas 0</text>
<text x="192.1" y="181.1">io 0</text>
<text x="209.5" y="181.1">io 0</text>
<text x="215.4" y="184.3" transform="rotate(-90 215.4 184.3)">sup 0</text>
<text x="280.6" y="183.3">io 0</text>
<text x="298" y="183.3">io 0</text>
<text x="339.5" y="181.1" transform="rotate(-90 339.5 181.1)">sup 0</text>
<text x="342.2" y="181.1">io 0</text>
<text x="303.9" y="186.4" transform="rotate(-90 303.9 186.4)">sup 0</text>
<text x="96.1" y="196.2">io 0</text>
<text x="128.4" y="196.2">io 0</text>
<text x="281.7" y="194.1">io 0</text>
<text x="193.2" y="202.7">io 0</text>
<text x="272" y="224.3">io 0</text>
<text x="289.4" y="224.3">io 0</text>
<text x="293.6" y="224.3">io 0</text>
<text x="306.6" y="224.3">io 0</text>
<text x="312.5" y="227.5" transform="rotate(-90 312.5 227.5)">sup 0</text>
<text x="293.6" y="239.4">io 0</text>
<text x="306.6" y="239.4">io 0</text>
<text x="312.5" y="242.6" transform="rotate(-90 312.5 242.6)">sup 0</text>
<text x="294.7" y="252.4">io 0</text>
</g>
</svg>
